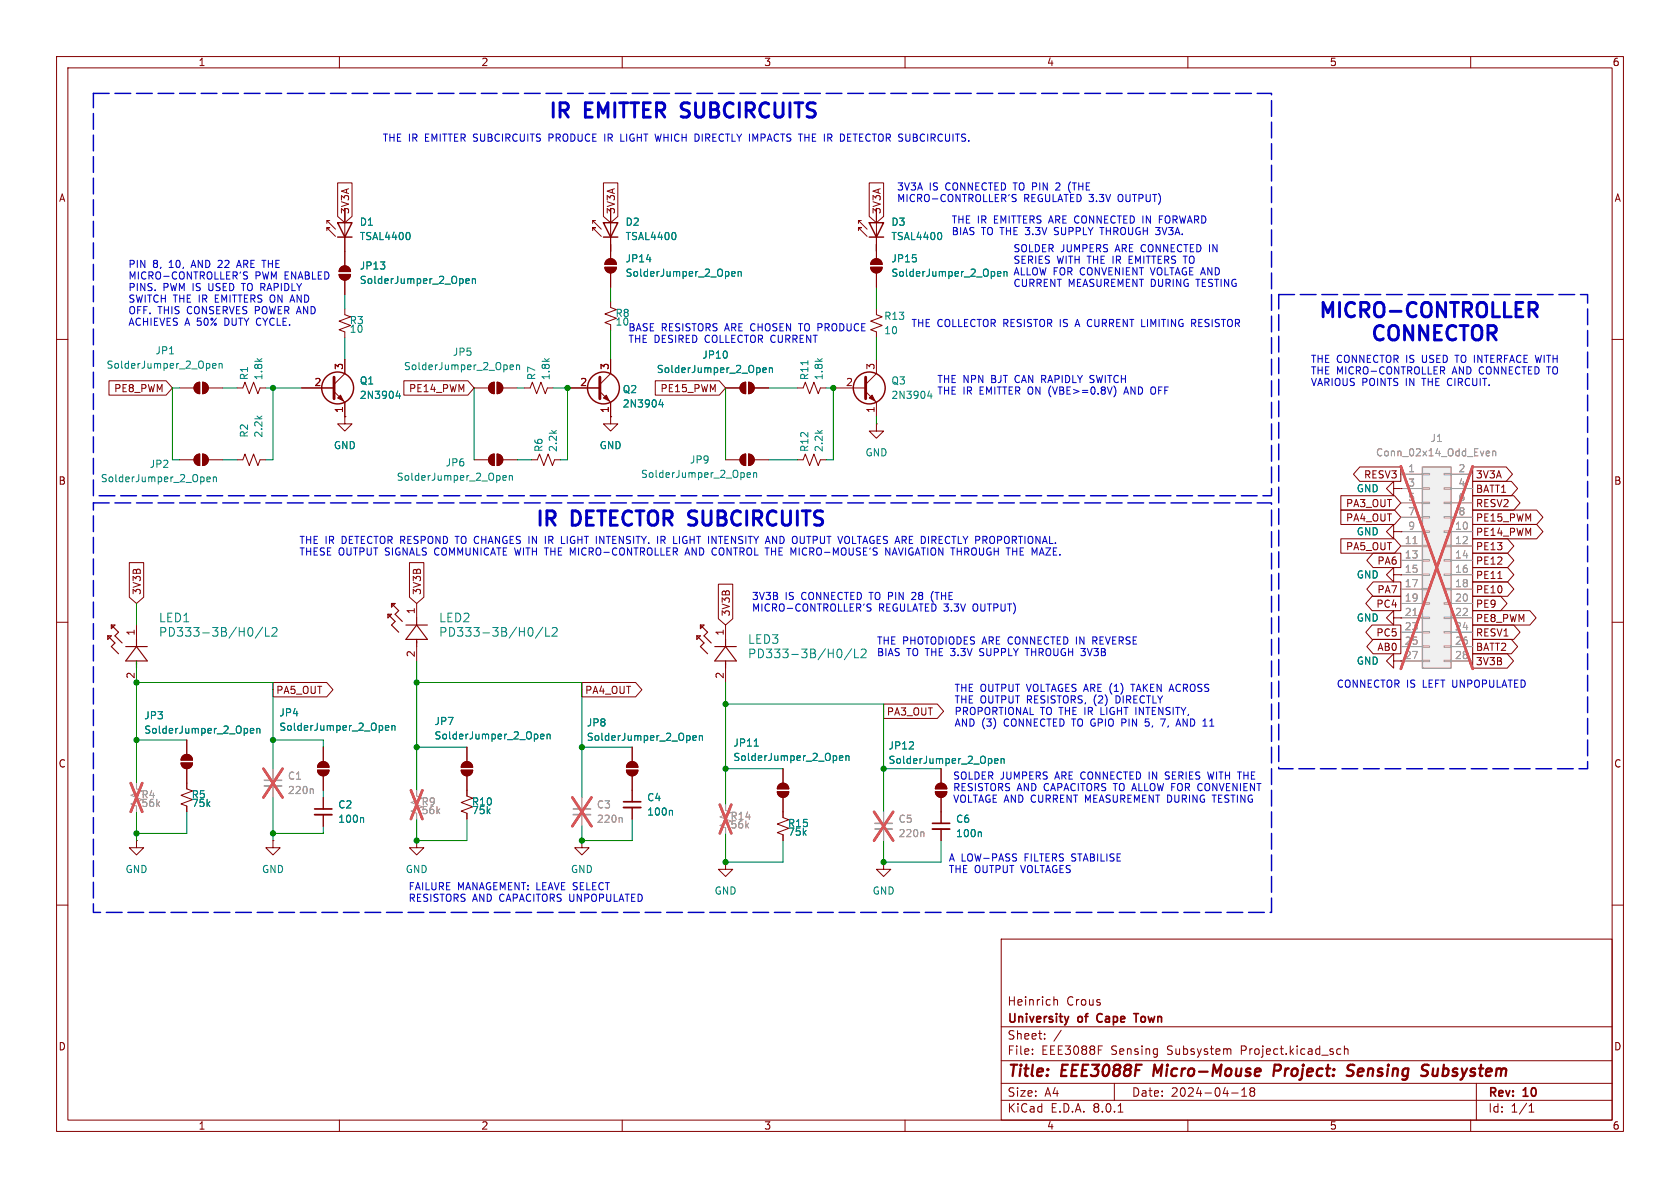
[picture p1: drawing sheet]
<svg xmlns="http://www.w3.org/2000/svg" width="297mm" height="210mm" viewBox="0 0 297 210" stroke-linecap="round" stroke-linejoin="round" font-family="sans-serif">
<g fill="none" stroke="#840000" stroke-width=".18">
<path d="M10 10h277v190h-277zM12 12h273v186h-273zM60 10v2M110 10v2M160 10v2M210 10v2M260 10v2M104.8 39v.5M105.3 39h-.5l1.5 1.5M107.9 36.8v8.9M151.8 39v.5M152.3 39h-.5l1.5 1.5"/>
<path d="M154.9 36.8v8.9M10 60h2M59.9 48.5h2.1a1.02 1.02 0 0 1-1 1 1.02 1.02 0 0 1-1.1-1zM60.2 47.3a1.02 1.02 0 0 1 1.1-.2 1.02 1.02 0 0 1 .7 .9h-2.1zM61 54.6v1l1 .4-2.1 .8 2.1 .7-2.1 .8 1.1 .4v1M61 44.5v2.5M61 49.5v2.6M104.8 40.8v-.5h.5h-.5l1.5 1.5M106.9 47.2h2.1a1.02 1.02 0 0 1-1.1 1.1 1.02 1.02 0 0 1-1-1.1zM107.2 46a1.02 1.02 0 0 1 1.1-.2 1.02 1.02 0 0 1 .7 .9h-2.1zM107.9 48.3v2.5M151.8 40.8v-.5h.5h-.5l1.5 1.5"/>
<path d="M153.9 47.2h2.1a1.02 1.02 0 0 1-1.1 1.1 1.02 1.02 0 0 1-1-1.1zM154.2 46a1.02 1.02 0 0 1 1.1-.2 1.02 1.02 0 0 1 .7 .9h-2.1zM154.9 54.6v1l1.1 .4-2.1 .8 2.1 .7-2.1 .8 1 .4v1M154.9 48.3v2.5M285 60h2M31.7 68.6h2.6M34.6 67.9l.7-.3v2a1.02 1.02 0 0 1-.9-.6 1.02 1.02 0 0 1 .2-1.1zM35.8 67.6a1.02 1.02 0 0 1 1 1 1.02 1.02 0 0 1-1 1zM36.8 68.6h2.6M41.9 68.6h1l.4-1 .8 2 .7-2 .8 2 .4-1h1M61 73.7v1.2h1.2l-1.2 1.3-1.3-1.3h1.3M61 73.7h.1"/>
<path d="M83.8 68.6h2.6M86.7 67.9l.7-.3v2a1.02 1.02 0 0 1-1-.6 1.02 1.02 0 0 1 .3-1.1zM87.9 67.6a1.02 1.02 0 0 1 1 1 1.02 1.02 0 0 1-1 1zM88.9 68.6h2.5M92.7 68.6h1l.4-1 .8 2 .7-2 .8 2 .4-1h1M100.3 68.6h5.7M106 69.2l1.9 1.9v2.6M107.9 63.5v2.5l-1.9 1.9M128.3 68.6h2.5M131.1 67.9l.7-.3v2a1.02 1.02 0 0 1-.9-.6 1.02 1.02 0 0 1 .2-1.1zM132.3 67.6a1.02 1.02 0 0 1 1 1 1.02 1.02 0 0 1-1 1zM133.3 68.6h2.6"/>
<path d="M141 68.6h1l.4-1 .7 2 .8-2 .8 2 .3-1h1M147.3 68.6h5.7M153 69.2l1.9 1.9v2.6M154.9 74.9v1.3h1.3l-1.3 1.3-1.2-1.3h1.2M154.9 74.9h.1M154.9 63.5v2.5l-1.9 1.9M31.7 81.3h2.6M34.6 80.6l.7-.3v2a1.02 1.02 0 0 1-.9-.6 1.02 1.02 0 0 1 .2-1.1zM35.8 80.3a1.02 1.02 0 0 1 1 1 1.02 1.02 0 0 1-1 1zM36.8 81.3h2.6M83.8 81.3h2.6M86.7 80.6l.7-.3v2a1.02 1.02 0 0 1-1-.6 1.02 1.02 0 0 1 .3-1.1z"/>
<path d="M87.9 80.3a1.02 1.02 0 0 1 1 1 1.02 1.02 0 0 1-1 1zM88.9 81.3h2.5M94 81.3h1l.4-1 .7 2 .8-2 .8 2 .3-1h1.1M128.3 81.3h2.5M131.1 80.6l.7-.3v2a1.02 1.02 0 0 1-.9-.6 1.02 1.02 0 0 1 .2-1.1zM132.3 80.3a1.02 1.02 0 0 1 1 1 1.02 1.02 0 0 1-1 1zM133.3 81.3h2.6M141 81.3h1l.4-1 .7 2 .8-2 .8 2 .3-1h1M246.4 94v-1.3l-1.3 1.3 1.3 1.3v-1.3h1.2M246.4 86.4v-1.3l-1.3 1.3 1.3 1.2v-1.2h1.2M247.6 94h.1M247.6 86.4h.1"/>
<path d="M10 110h2M24.1 110.5v2.5M24.1 118.1v2.6M128.3 110.5v2.5M128.3 118.1v2.6M246.4 101.6v-1.3l-1.3 1.3 1.3 1.3v-1.3h1.2M246.4 109.2v-1.2l-1.3 1.2 1.3 1.3v-1.3h1.2M246.4 116.8v-1.2l-1.3 1.2 1.3 1.3v-1.3h1.2M247.6 101.6h.1M247.6 109.2h.1M247.6 116.8h.1M285 110h2"/>
<path d="M32 134.9h2a1.02 1.02 0 0 1-1 1 1.02 1.02 0 0 1-1-1zM32.3 133.7a1.02 1.02 0 0 1 1.1-.3 1.02 1.02 0 0 1 .6 1h-2zM33 135.9v3.5l1 .4-2 .8 2 .8-2 .7 1 .4v1M33 130.8v2.6M110.7 136.1h2.1a1.02 1.02 0 0 1-1 1.1 1.02 1.02 0 0 1-1.1-1.1zM111 134.9a1.02 1.02 0 0 1 1.1-.2 1.02 1.02 0 0 1 .7 .9h-2.1zM111.8 132.1v2.5M111.8 137.2v4.5M137.4 140h2a1.02 1.02 0 0 1-1 1 1.02 1.02 0 0 1-1-1zM137.7 138.7a1.02 1.02 0 0 1 1.1-.2 1.02 1.02 0 0 1 .6 .9h-2zM138.4 135.9v2.5M165.4 140h2a1.02 1.02 0 0 1-1 1 1.02 1.02 0 0 1-1-1z"/>
<path d="M165.6 138.7a1.02 1.02 0 0 1 1.2-.2 1.02 1.02 0 0 1 .6 .9h-2zM166.4 135.9v2.5M10 160h2M24.1 148.6v1.3h1.3l-1.3 1.2-1.2-1.2h1.2M24.1 148.6h.1M48.3 148.6v1.3h1.2l-1.2 1.2-1.3-1.2h1.3M48.3 148.6h.1M57.1 141v2M57.1 144v2.1M102.9 148.6v1.3h1.2l-1.2 1.2-1.3-1.2h1.3M102.9 148.6h.1M111.8 142.7v2.1"/>
<path d="M128.3 152.4v1.3h1.2l-1.2 1.2-1.3-1.2h1.3M128.3 152.4h.1M138.4 141v3.5l1 .4-2 .8 2 .7-2 .8 1 .4v1M156.2 152.4v1.3h1.3l-1.3 1.2-1.3-1.2h1.3M156.2 152.4h.1M166.4 141v4.5M166.4 146.6v2M285 160h2M177 166h108v32h-108zM186.3 176.2v1.5M186.3 176.8l.2-.1 .4 .1 .1 .9M60 198v2"/>
<path d="M110 198v2M160 198v2M177 194.5h108M177 191.5h108M177 187.5h108M177 181.5h108M182.5 186.3v.1M182.5 185.5v.1M184.7 183.6v.1M184.7 182.8v.1M187.6 182.1l-1.3 2M194.2 184.9h.7"/>
<path d="M197 191.5v3M197.7 196.6h.8M210 198v2M217.4 185.4l.2 .2v.8M217.7 193.2h1.2M219.5 193.8h.9M219.5 192.7l.5-.4v1.5M221.2 192.9l-.2 .3v.3l.2 .3 .5-.1 .1-.2-.1-.4-.2-.2M221.2 192.9l-.2-.2 .2-.4 .5 .1 .1 .2-.3 .3M221.2 192.9h.3M236.5 186.3h.5M236.5 185.5h.5"/>
<path d="M237.7 185.5l.2-.1 .3 .1 .1 .9M237.7 184.9v1.5M260 198v2M261 191.5v6.5M270.3 196.6h.9M270.3 195.5l.4-.4v1.5"/>
</g>
<path d="M204.1 188.2l-.2 2M226.1 188.2h-.7l-.3 2M226.2 189.2l-1 .1M239.4 188.3a.85 .85 0 0 0-1 .1 .45 .45 0 0 0 .2 .8l.3 .1a.49 .49 0 0 1 .4 .5 .49 .49 0 0 1-.5 .4l-.7-.1M253.4 188.9l-.1 1.2 .2 .1 .5-.1" fill="none" stroke="#840000" stroke-width=".4"/>
<path d="M55.6 143h3.1M110.2 141.7h3.1M164.8 145.5h3.1M188.9 179.7l-.3 1M194.1 179.4l-.2 .4 .2 .7M200.4 179.2h.9M200.8 179.2v1.5" fill="none" stroke="#840000" stroke-width=".3"/>
<g fill="#840000" stroke="#840000" stroke-width=".18">
<path d="M106.9 47.2h2.1a1.02 1.02 0 0 1-1.1 1.1 1.02 1.02 0 0 1-1-1.1z"/>
<path d="M107.2 46a1.02 1.02 0 0 1 1.1-.2 1.02 1.02 0 0 1 .7 .9h-2.1z"/>
<path d="M153.7 70.4l.5-.5 .5 1z"/>
<path d="M154.2 46a1.02 1.02 0 0 1 1.1-.2 1.02 1.02 0 0 1 .7 .9h-2.1z"/>
<path d="M153.9 47.2h2.1a1.02 1.02 0 0 1-1.1 1.1 1.02 1.02 0 0 1-1-1.1z"/>
<path d="M35.8 80.3a1.02 1.02 0 0 1 1 1 1.02 1.02 0 0 1-1 1z"/>
<path d="M34.6 80.6l.7-.3v2a1.02 1.02 0 0 1-.9-.6 1.02 1.02 0 0 1 .2-1.1z"/>
<path d="M35.8 67.6a1.02 1.02 0 0 1 1 1 1.02 1.02 0 0 1-1 1z"/>
<path d="M34.6 67.9l.7-.3v2a1.02 1.02 0 0 1-.9-.6 1.02 1.02 0 0 1 .2-1.1z"/>
<path d="M165.4 140h2a1.02 1.02 0 0 1-1 1 1.02 1.02 0 0 1-1-1z"/>
<path d="M165.6 138.7a1.02 1.02 0 0 1 1.2-.2 1.02 1.02 0 0 1 .6 .9h-2z"/>
<path d="M132.3 80.3a1.02 1.02 0 0 1 1 1 1.02 1.02 0 0 1-1 1z"/>
<path d="M131.1 80.6l.7-.3v2a1.02 1.02 0 0 1-.9-.6 1.02 1.02 0 0 1 .2-1.1z"/>
<path d="M87.9 80.3a1.02 1.02 0 0 1 1 1 1.02 1.02 0 0 1-1 1z"/>
<path d="M86.7 80.6l.7-.3v2a1.02 1.02 0 0 1-1-.6 1.02 1.02 0 0 1 .3-1.1z"/>
<path d="M132.3 67.6a1.02 1.02 0 0 1 1 1 1.02 1.02 0 0 1-1 1z"/>
<path d="M131.1 67.9l.7-.3v2a1.02 1.02 0 0 1-.9-.6 1.02 1.02 0 0 1 .2-1.1z"/>
<path d="M87.9 67.6a1.02 1.02 0 0 1 1 1 1.02 1.02 0 0 1-1 1z"/>
<path d="M86.7 67.9l.7-.3v2a1.02 1.02 0 0 1-1-.6 1.02 1.02 0 0 1 .3-1.1z"/>
<path d="M60.2 47.3a1.02 1.02 0 0 1 1.1-.2 1.02 1.02 0 0 1 .7 .9h-2.1z"/>
<path d="M59.9 48.5h2.1a1.02 1.02 0 0 1-1 1 1.02 1.02 0 0 1-1.1-1z"/>
<path d="M107.2 69.9l.5 1-1-.5z"/>
<path d="M137.4 140h2a1.02 1.02 0 0 1-1 1 1.02 1.02 0 0 1-1-1z"/>
<path d="M137.7 138.7a1.02 1.02 0 0 1 1.1-.2 1.02 1.02 0 0 1 .6 .9h-2z"/>
<path d="M110.7 136.1h2.1a1.02 1.02 0 0 1-1 1.1 1.02 1.02 0 0 1-1.1-1.1z"/>
<path d="M111 134.9a1.02 1.02 0 0 1 1.1-.2 1.02 1.02 0 0 1 .7 .9h-2.1z"/>
<path d="M32 134.9h2a1.02 1.02 0 0 1-1 1 1.02 1.02 0 0 1-1-1z"/>
<path d="M32.3 133.7a1.02 1.02 0 0 1 1.1-.3 1.02 1.02 0 0 1 .6 1h-2z"/>
</g>
<g fill="none" stroke="#008484" stroke-width=".18">
<path d="M82.4 49.7l.6-.1-.1-.3h-.4l-.1 .1v.6h.5M83.5 49.4l.2-.1h.3l.1 .8M83.5 49.3v.8M119.4 41.2l.1 .4-.1 .6M129.3 48.4l.7-.1-.1-.2-.4-.1-.2 .2 .1 .6h.5M130.5 48.1l.2-.1 .3 .1v.7M130.5 48v.8M166.4 41.2l.1 .4-.1 .6M176.3 48.4l.6-.1v-.2l-.4-.1-.2 .2 .1 .6h.5M177.5 48.1l.2-.1 .3 .1v.7M177.5 48v.8M37.6 64.7l.6-.1-.1-.3-.3-.1-.2 .2v.6h.5"/>
<path d="M38.7 64.4l.2-.2 .3 .1 .1 .8M38.7 64.2v.9M90.2 64.9l.6-.1-.1-.2-.4-.1-.1 .2v.6h.5M91.3 64.6l.2-.1 .3 .1 .1 .7M91.3 64.5v.8M116.8 70.6l-.3 .9h.8M117.1 71.1v.9M134.9 65.4l.6-.1-.1-.2-.4-.1-.1 .2v.6h.5M136 65.1l.2-.1 .3 .1 .1 .8M136 65v.9M142.8 63.8v.7M164.3 69.1l-.3 .9h.8"/>
<path d="M164.6 69.6v.8M36.6 84.7l.6-.1-.1-.2-.3-.1-.2 .2v.6h.5M37.7 84.4l.2-.1 .3 .1 .1 .8M37.7 84.3v.9M88.9 84.5l.6-.1-.1-.3h-.3l-.2 .1 .1 .6h.4M90 84.2l.2-.1h.3l.1 .8M90 84.1v.8M132.1 84l.6-.1-.1-.3h-.3l-.2 .1v.6h.5M133.2 83.7l.2-.1h.3l.1 .8M133.2 83.6v.8M44.6 111.2v1M46.4 110.9l-1.3 1.9"/>
<path d="M46.9 110.9v1.6h.8M48.1 111.1l.6-.2 .2 .2 .1 .3-1 1.1h1M148.8 115v1M150.6 114.7l-1.3 1.9M151.1 114.7v1.6h.7M152.2 114.9l.6-.2 .2 .2 .1 .3-.9 1.1h.9M44.3 129.2l.6-.1-.1-.3h-.4l-.1 .1v.7h.5M45.4 128.9l.2-.1h.3l.1 .8M45.4 128.8v.8M122.5 130.5l.6-.2-.1-.2-.3-.1-.2 .2 .1 .6h.4M123.6 130.2l.2-.2 .3 .1 .1 .8M123.6 130v.9"/>
<path d="M133.3 131.9h.8M148.4 134l.6-.1-.1-.2-.3-.1-.2 .2 .1 .6h.4M149.5 133.7l.2-.1 .3 .1 .1 .7M149.5 133.6v.8M175.8 134.5l.6-.1v-.2l-.4-.1-.2 .2 .1 .6h.5M177 134.1v.8M177 134.2l.2-.1 .3 .1v.7M64.1 144.5l.2 .2v.7M118.7 143.2l.2 .2v.7M173.3 147.1l.2 .1v.7"/>
</g>
<g fill="none" stroke="#840000" stroke-width=".25">
<path d="M106.7 39.4h2.5l-1.3 2.5zM153.7 39.4h2.5l-1.3 2.5zM106.7 41.9h2.5M153.7 41.9h2.5"/>
<circle cx="106.7" cy="68.6" r="2.82"/>
<circle cx="153.7" cy="68.6" r="2.82"/>
</g>
<path d="M106 66.7v3.8M153 66.7v3.8" fill="none" stroke="#840000" stroke-width=".51"/>
<path d="M46.7 138.9h3.1M101.3 144h3.1M154.7 146.6h3" fill="none" stroke="#a1a1a1" stroke-width=".33"/>
<path d="M46.7 137.9h3.1M101.3 143h3.1M154.7 145.5h3" fill="none" stroke="#a1a1a1" stroke-width=".3"/>
<path d="M48.3 135.9v2M48.3 138.9v2.1M55.2 139.4l.2 .2v.7M102.9 141v2M102.9 144v2.1M109.8 144.5l.2 .2v.7M128.3 142.2v1.1l1 .3-2 .8 2 .8-2 .7 1 .4v1M156.2 143.5v2M156.2 146.6v2M163.2 147.1l.1 .1v.7" fill="none" stroke="#a1a1a1" stroke-width=".18"/>
<path d="M46.6 135.9l3.3 5.1M49.9 135.9l-3.3 5.1M101.2 141l3.4 5.1M104.6 141l-3.4 5.1M127.3 142.2l2 5.1M129.3 142.2l-2 5.1M154.5 143.5l3.4 5.1M157.9 143.5l-3.4 5.1" fill="none" stroke="#e75356" stroke-width=".46"/>
<g fill="none" stroke="#840000" stroke-width=".2">
<path d="M19 112.4l1.3 1.3-.6 .6 1.3 1.3M19 112.4h.7l-.7 .6zM19.7 110.5l1.3 1.3-.7 .6 1.3 1.3M19.7 110.5h.6l-.6 .6zM22.2 114.3h3.8M24.1 113v1.3M24.1 116.8v1.3M24.1 114.3l1.9 2.5h-3.8zM123.2 112.4h.6l-.6 .6zM123.2 112.4l1.3 1.3-.7 .6 1.3 1.3M123.8 110.5h.7l-.7 .6zM123.8 110.5l1.3 1.3-.6 .6 1.2 1.3"/>
<path d="M126.4 114.3h3.8M128.3 114.3l1.9 2.5h-3.8zM128.3 113v1.3M128.3 116.8v1.3"/>
</g>
<path d="M55.6 144h3.1M110.2 142.7h3.1M164.8 146.6h3.1" fill="none" stroke="#840000" stroke-width=".33"/>
<path d="M251.5 82.6h5v35.5h-5z" fill="#f0f0f0"/>
<g fill="none" stroke="#a1a1a1" stroke-width=".18">
<path d="M262.9 79.7l.4 .1v.2l-.6 .2M263.9 79.9l.2-.2 .3 .1v.8M263.9 79.7v.9M247.6 83.8h3.9M247.6 94h3.9M247.6 96.5h3.9M247.6 99.1h3.9M247.6 86.4h3.9M247.6 88.9h3.9M247.6 91.4h3.9M249.8 96.1h.7M251.5 98.9h1.2v.3h-1.2z"/>
<path d="M251.5 96.4h1.2v.2h-1.2zM251.5 93.9h1.2v.2h-1.2zM251.5 91.3h1.2v.3h-1.2zM251.5 88.8h1.2v.2h-1.2zM251.5 86.2h1.2v.3h-1.2zM251.5 83.7h1.2v.2h-1.2zM255.3 98.9h1.2v.3h-1.2zM255.3 96.4h1.2v.2h-1.2zM255.3 93.9h1.2v.2h-1.2zM255.3 91.3h1.2v.3h-1.2zM255.3 88.8h1.2v.2h-1.2zM255.3 86.2h1.2v.3h-1.2z"/>
<path d="M255.3 83.7h1.2v.2h-1.2zM256.5 83.8h3.8M256.5 94h3.8M256.5 96.5h3.8M256.5 99.1h3.8M256.5 86.4h3.8M256.5 88.9h3.8M256.5 91.4h3.8M263.3 80.5l-.4 .1M247.6 101.6h3.9M247.6 104.1h3.9M247.6 106.7h3.9"/>
<path d="M247.6 109.2h3.9M247.6 111.8h3.9M247.6 114.3h3.9M247.6 116.8h3.9M249.8 108.8h.7M251.5 116.7h1.2v.3h-1.2zM251.5 114.2h1.2v.2h-1.2zM251.5 111.6h1.2v.3h-1.2zM251.5 109.1h1.2v.2h-1.2zM251.5 106.6h1.2v.2h-1.2zM251.5 104h1.2v.3h-1.2zM251.5 101.5h1.2v.2h-1.2z"/>
<path d="M255.3 116.7h1.2v.3h-1.2zM255.3 114.2h1.2v.2h-1.2zM255.3 111.6h1.2v.3h-1.2zM255.3 109.1h1.2v.2h-1.2zM255.3 106.6h1.2v.2h-1.2zM255.3 104h1.2v.3h-1.2zM255.3 101.5h1.2v.2h-1.2zM256.5 101.6h3.8M256.5 104.1h3.8M256.5 106.7h3.8M256.5 109.2h3.8M256.5 111.8h3.8"/>
<path d="M256.5 114.3h3.8M256.5 116.8h3.8M24.1 138.4v1l1 .4-2 .8 2 .8-2 .7 1 .4v1M48.3 135.9v2M48.3 138.9v2.1M55.2 139.4l.2 .2v.7M73.7 139.7v1l1 .4-2.1 .8 2.1 .7-2.1 .8 1.1 .4v1M102.9 141v2M102.9 144v2.1M109.8 144.5l.2 .2v.7M128.3 142.2v1.1M128.3 146.3v1"/>
<path d="M156.2 143.5v2M156.2 146.6v2M163.2 147.1l.1 .1v.7"/>
</g>
<path d="M251.5 82.6h5v35.5h-5z" fill="none" stroke="#a1a1a1" stroke-width=".25"/>
<g fill="none" stroke="#e75356" stroke-width=".46">
<path d="M247.6 82.4l12.7 35.8M260.3 82.4l-12.7 35.8M23.1 138.4l2 5.1M25.1 138.4l-2 5.1M46.6 135.9l3.3 5.1M49.9 135.9l-3.3 5.1M72.6 139.7l2.1 5.1M74.7 139.7l-2.1 5.1M101.2 141l3.4 5.1M104.6 141l-3.4 5.1M127.3 142.2l2 5.1M129.3 142.2l-2 5.1"/>
<path d="M154.5 143.5l3.4 5.1M157.9 143.5l-3.4 5.1"/>
</g>
<g fill="none" stroke="#840000" stroke-width=".18">
<path d="M57.8 39v.5M58.3 39h-.5l1.5 1.5M59.7 32.3h2.5v6l-1.2 1.1-1.3-1.1zM61 36.8v10.2M106.7 32.3h2.5v6l-1.3 1.1-1.2-1.1zM107.9 36.8v2.6M153.7 32.3h2.5v6l-1.3 1.1-1.2-1.1zM154.9 36.8v2.6M57.8 40.8v-.5h.5h-.5l1.5 1.5M61 49.5v2.6M107.9 53.3v1.1l1.1 .3-2.1 .8 2.1 .8-2.1 .7 1 .4v1M107.9 41.9v3.8"/>
<path d="M107.9 48.3v2.5M154.9 41.9v3.8M154.9 48.3v2.5M19.3 67.3h10.1l1.1 1.3-1.1 1.3h-10.1zM53.3 68.6h5.8M59.1 69.2l1.9 1.9v2.6M61 73.7h.1M61 63.5v2.5l-1.9 1.9M71.4 67.3h11.3l1.1 1.3-1.1 1.3h-11.3zM100.3 68.6h5.7M107.9 73.7v1.2h1.3l-1.3 1.3-1.2-1.3h1.2M107.9 73.7h.1"/>
<path d="M107.9 63.5v2.5M107.9 71.1v2.6M115.8 67.3h11.4l1.1 1.3-1.1 1.3h-11.4zM128.3 68.6h2.5M133.3 68.6h2.6M22.9 99.5h2.5v6.1l-1.3 1.1-1.2-1.1zM41.9 81.3h1l.4-1 .8 2 .7-2 .8 2 .4-1h1M72.4 99.5h2.5v6.1l-1.2 1.1-1.3-1.1zM237 90.2h9.5l1.1 1.2-1.1 1.3h-9.5zM237 87.6h9.5l1.1 1.3-1.1 1.3h-9.5zM237 95.2h9.5l1.1 1.3-1.1 1.3h-9.5zM240.4 82.5h7.2v2.6h-7.2l-1.1-1.3z"/>
<path d="M242.7 97.8h4.9v2.5h-4.9l-1.1-1.2zM247.6 86.4h.1M247.6 94h.1M260.3 90.2h11.4l1.1 1.2-1.1 1.3h-11.4zM260.3 97.8h6.2l1.1 1.3-1.1 1.2h-6.2zM260.3 92.7h11.4l1.1 1.3-1.1 1.3h-11.4zM260.3 87.6h7.3l1.1 1.3-1.1 1.3h-7.3zM260.3 95.2h6.2l1.1 1.3-1.1 1.3h-6.2zM260.3 85.1h6.9l1.1 1.3-1.1 1.2h-6.9zM260.3 82.5h6l1.1 1.3-1.1 1.3h-6zM73.7 106.7v2.5M73.7 114.3v2.5"/>
<path d="M127 103.3h2.5v6.1l-1.2 1.1-1.3-1.1zM242.6 110.5h5v2.5h-5l-1.1-1.2zM242.6 105.4h5v2.6h-5l-1.1-1.3zM242.7 113h4.9v2.6h-4.9l-1.1-1.3zM242.7 102.9h4.9v2.5h-4.9l-1.1-1.3zM247.6 116.8h.1M247.6 109.2h.1M247.6 101.6h.1M260.3 115.6h6.2l1.1 1.2-1.1 1.3h-6.2zM260.3 110.5h7.3l1.1 1.3-1.1 1.2h-7.3zM260.3 113h6.9l1.1 1.3-1.1 1.3h-6.9zM260.3 107.9h10.2l1.1 1.3-1.1 1.3h-10.2z"/>
<path d="M260.3 100.3h6.2l1.1 1.3-1.1 1.3h-6.2zM260.3 102.9h6.2l1.1 1.2-1.1 1.3h-6.2zM260.3 105.4h5l1.1 1.3-1.1 1.3h-5zM264.8 102.3h.7M33 130.8v2.6M33 135.9v3.5M48.3 120.6h9.5l1.1 1.3-1.1 1.3h-9.5zM56.1 136.1h2.1a1.02 1.02 0 0 1-1.1 1.1 1.02 1.02 0 0 1-1-1.1zM56.4 134.9a1.02 1.02 0 0 1 1.1-.2 1.02 1.02 0 0 1 .7 .9h-2.1zM57.1 132.1v2.5M57.1 137.2v2.5M81.5 136.1h2.1a1.02 1.02 0 0 1-1.1 1.1 1.02 1.02 0 0 1-1-1.1z"/>
<path d="M81.8 134.9a1.02 1.02 0 0 1 1.1-.2 1.02 1.02 0 0 1 .7 .9h-2.1zM82.5 137.2v3.5l1.1 .4-2.1 .8 2.1 .7-2.1 .8 1 .4v1M82.5 132.1v2.5M102.9 120.6h9.5l1.1 1.3-1.1 1.3h-9.5zM111.8 132.1v2.5M111.8 137.2v4.5M138.4 135.9v2.5M156.2 124.5h9.5l1.1 1.2-1.1 1.3h-9.5zM166.4 135.9v2.5M33 142.5v1M57.1 141v2M57.1 144v2.1"/>
<path d="M73.7 148.6v1.3h1.2l-1.2 1.2-1.3-1.2h1.3M73.7 148.6h.1M111.8 142.7v2.1M138.4 141v3.5M138.4 147.6v1M166.4 141v4.5M166.4 146.6v2"/>
</g>
<path d="M59.1 66.7v3.8" fill="none" stroke="#840000" stroke-width=".51"/>
<g fill="#840000" stroke="#840000" stroke-width=".18">
<path d="M59.7 70.4l.5-.5 .5 1z"/>
<path d="M56.1 136.1h2.1a1.02 1.02 0 0 1-1.1 1.1 1.02 1.02 0 0 1-1-1.1z"/>
<path d="M56.4 134.9a1.02 1.02 0 0 1 1.1-.2 1.02 1.02 0 0 1 .7 .9h-2.1z"/>
<path d="M81.5 136.1h2.1a1.02 1.02 0 0 1-1.1 1.1 1.02 1.02 0 0 1-1-1.1z"/>
<path d="M81.8 134.9a1.02 1.02 0 0 1 1.1-.2 1.02 1.02 0 0 1 .7 .9h-2.1z"/>
</g>
<g fill="none" stroke="#840000" stroke-width=".25">
<path d="M59.7 39.4h2.5l-1.2 2.5zM59.7 41.9h2.5"/>
<circle cx="59.7" cy="68.6" r="2.82"/>
</g>
<g fill="none" stroke="#008484" stroke-width=".18">
<path d="M72.4 41.2l.1 .4-.1 .6M82.4 49.7l.6-.1-.1-.3h-.4l-.1 .1v.6h.5M83.5 49.4l.2-.1h.3l.1 .8M83.5 49.3v.8M119.4 41.2l.1 .4-.1 .6M129.3 48.4l.7-.1-.1-.2-.4-.1-.2 .2 .1 .6h.5M130.5 48.1l.2-.1 .3 .1v.7M130.5 48v.8M166.4 41.2l.1 .4-.1 .6M176.3 48.4l.6-.1v-.2l-.4-.1-.2 .2 .1 .6h.5M177.5 48.1l.2-.1 .3 .1v.7M177.5 48v.8"/>
<path d="M70.3 69.1l-.3 .9h.8M70.6 69.6v.8M116.8 70.6l-.3 .9h.8M117.1 71.1v.9M134.9 65.4l.6-.1-.1-.2-.4-.1-.1 .2v.6h.5M136 65.1l.2-.1 .3 .1 .1 .8M136 65v.9M94.1 111.2v1M96 110.9l-1.3 1.9M96.5 110.9v1.6h.7M97.6 111.1l.6-.2 .2 .2 .1 .3-.9 1.1h.9M44.3 129.2l.6-.1-.1-.3h-.4l-.1 .1v.7h.5"/>
<path d="M45.4 128.9l.2-.1h.3l.1 .8M45.4 128.8v.8M68.1 128.7l.6-.1v-.3h-.4l-.2 .1 .1 .6h.5M69.3 128.4l.2-.1h.3v.8M69.3 128.3v.8M95.6 130.2l.6-.1-.1-.3h-.4l-.1 .2v.6h.5M96.7 129.9l.2-.1h.3l.1 .8M96.7 129.8v.8M122.5 130.5l.6-.2-.1-.2-.3-.1-.2 .2 .1 .6h.4M123.6 130.2l.2-.2 .3 .1 .1 .8M123.6 130v.9M133.3 131.9h.8"/>
<path d="M148.4 134l.6-.1-.1-.2-.3-.1-.2 .2 .1 .6h.4M149.5 133.7l.2-.1 .3 .1 .1 .7M149.5 133.6v.8M175.8 134.5l.6-.1v-.2l-.4-.1-.2 .2 .1 .6h.5M177 134.2l.2-.1 .3 .1v.7M177 134.1v.8M64.1 144.5l.2 .2v.7M118.7 143.2l.2 .2v.7M173.3 147.1l.2 .1v.7"/>
</g>
<path d="M68.6 108.6l1.2 1.3-.6 .6 1.3 1.3M68.6 108.6h.6l-.6 .6zM69.2 106.7l1.3 1.3-.7 .6 1.3 1.3M69.2 106.7h.6l-.6 .6zM71.8 110.5h3.8M73.7 109.2v1.3M73.7 113v1.3M73.7 110.5l1.9 2.5h-3.8z" fill="none" stroke="#840000" stroke-width=".2"/>
<g fill="none" stroke="#0000c2" stroke-width=".18">
<path d="M109.8 25h.6M149.9 25h.6M149.9 24.3h.4M149.9 23.7h.6M179 34.9l.5 .2 .1 .2-.1 .3h-.4M186.8 32.3l-.1 .1M187.3 32.9l-.7 .7h.8M189.3 32.1a1.47 1.47 0 0 0-.1 1.9M205 38.8h.4M205.6 38.2h-.6v1.2M41.9 46.9h.6M42.2 46l-.4 1.3"/>
<path d="M43.1 48.6l.5 .2 .2 .2-.2 .3h-.4M210.7 56.5h.6M211 57.1l.4 .6M211.3 57.1h-.6M197.1 68.5a1.47 1.47 0 0 1-.2 1.7M198.8 69.3h.6M199.1 68.4l-.4 1.3M255 65.5l.4 .6M255.3 65v.4M99.3 96.1h.6M117.2 95.5l.4 .6M117.5 95.4l-.6 .1"/>
<path d="M121.1 98.1l.4-1.2 .4 1.2M121.2 97.8h.6M157.3 96.9v1.2l-.7-1.2v1.2M157.9 97.8h.6M158.2 96.9l-.5 1.2M153.4 107.3l.5 .2 .1 .2-.1 .3h-.5M161.4 104.7l-.2 .1M161.8 105.3l-.7 .7h.8M165 104.5a1.47 1.47 0 0 0-.1 1.9M193.2 113.3h.5M193.7 112.6h-.5v1.3M199.9 121h.7"/>
<path d="M202.4 128.2l.5 .2M202.5 127.1l-.1 .6 .5-.1M206 137.7h.2M206 127.1l-.5 1.3M206.2 136.5l-.2 .2 .2 .4M207.9 128.4l.4-1.3 .4 1.3M208 128h.6M213.5 136.5l.3 1.2 .2-.9"/>
</g>
<path d="M270.9 54.8l.9 1.2M271.3 53.5a.69 .69 0 0 1 .5 .6 .69 .69 0 0 1-.5 .7" fill="none" stroke="#0000c2" stroke-width=".51"/>
<path d="M16.5 16.5h208.3v71.1h-208.3zM226.1 52.1h54.6v83.8h-54.6zM16.5 88.9h208.3v72.4h-208.3z" fill="none" stroke="#0000c2" stroke-width=".25" stroke-dasharray="2.8 1"/>
<g fill="none" stroke="#008400" stroke-width=".18">
<path d="M61 36.8v2.6M107.9 36.8v2.6M154.9 36.8v2.6M61 52.1v2.5M61 59.7v3.8M107.9 43.2v1.3M107.9 50.8v2.5M107.9 58.4v5.1M154.9 43.2v1.3M154.9 50.8v3.8M154.9 59.7v3.8M31.7 68.6h-1.2v12.7h1.2"/>
<path d="M39.4 68.6h2.5M47 68.6h6.3M48.3 68.6v12.7h-1.3M83.8 68.6v12.7M91.4 68.6h1.3M97.8 68.6h2.5v12.7h-1.2M128.3 68.6v12.7M135.9 68.6h5.1M146 68.6h1.3v12.7h-1.3M154.9 73.7v1.2M39.4 81.3h2.5M91.4 81.3h2.6"/>
<path d="M135.9 81.3h5.1M24.1 106.7v3.8M24.1 116.8v21.6M73.7 116.8v22.9M24.1 130.8h8.9M24.1 120.7h24.2v15.2M48.3 130.8h8.8v1.3M57.1 139.7v1.3M73.7 132.1h8.8M73.7 120.7h29.2v20.3M102.9 132.1h8.9M128.3 124.5h27.9v19"/>
<path d="M128.3 135.9h10.1M128.3 120.7v21.5M156.2 135.9h10.2M24.1 143.5v5.1M33 143.5v3.8h-8.9M48.3 141v7.6M57.1 146.1v1.2h-8.8M73.7 144.8v3.8h8.8v-3.8M111.8 144.8v3.8h-8.9v-2.5M128.3 147.3v5.1h10.1v-3.8M156.2 148.6v3.8h10.2v-3.8"/>
</g>
<g fill="#008400" stroke="#008400" stroke-width=".18">
<circle cx="24.1" cy="120.7" r=".46"/>
<circle cx="48.3" cy="130.8" r=".46"/>
<circle cx="48.3" cy="68.6" r=".46"/>
<circle cx="73.7" cy="132.1" r=".46"/>
<circle cx="100.3" cy="68.6" r=".46"/>
<circle cx="24.1" cy="147.3" r=".46"/>
<circle cx="24.1" cy="130.8" r=".46"/>
<circle cx="48.3" cy="147.3" r=".46"/>
<circle cx="73.7" cy="120.7" r=".46"/>
<circle cx="73.7" cy="148.6" r=".46"/>
<circle cx="156.2" cy="152.4" r=".46"/>
<circle cx="156.2" cy="135.9" r=".46"/>
<circle cx="147.3" cy="68.6" r=".46"/>
<circle cx="128.3" cy="152.4" r=".46"/>
<circle cx="128.3" cy="124.5" r=".46"/>
<circle cx="102.9" cy="132.1" r=".46"/>
<circle cx="102.9" cy="148.6" r=".46"/>
<circle cx="128.3" cy="135.9" r=".46"/>
</g>
<g font-size="3.5" fill="#0000c2">
<text x="96.7" y="21.6">IR</text>
<text x="103.4" y="21.6">EMITTER</text>
<text x="121.5" y="21.6">SUBCIRCUITS</text>
<text x="232.8" y="56.9">MICRO-CONTROLLER</text>
<text x="242" y="61">CONNECTOR</text>
<text x="94.4" y="93.7">IR</text>
<text x="101.1" y="93.7">DETECTOR SUBCIRCUITS</text>
</g>
<g font-size="2.8" fill="#840000">
<text x="178" y="190.9">Title:</text>
<text x="187.7" y="190.9">EEE3088F</text>
<text x="204.7" y="190.9">Micro-Mouse</text>
<text x="226.8" y="190.9">Project:</text>
<text x="240.6" y="190.9">Sensing</text>
<text x="254.6" y="190.9">Subsystem</text>
</g>
<g font-size="2.1" fill="#008484">
<text x="28" y="110.2">LED1</text>
<text x="28" y="112.8">PD333-3B/H0/L2</text>
<text x="77.5" y="110.2">LED2</text>
<text x="77.5" y="112.8">PD333-3B/H0/L2</text>
<text x="132.1" y="114">LED3</text>
<text x="132.1" y="116.6">PD333-3B/H0/L2</text>
</g>
<g font-size="2.1" fill="#840000">
<text x="178" y="178">Heinrich</text>
<text x="188.5" y="178">Crous</text>
<text x="178" y="184">Sheet:</text>
<text x="178" y="181.2">University</text>
<text x="190.7" y="181.2">of</text>
<text x="194.6" y="181.2">Cape</text>
<text x="201.9" y="181.2">Town</text>
<text x="178" y="186.7">File:</text>
<text x="184.1" y="186.7">EEE3088F</text>
<text x="196.5" y="186.7">Sensing</text>
<text x="206.5" y="186.7">Subsystem</text>
<text x="219.6" y="186.7">Project.kicad_sch</text>
<text x="178" y="196.9">KiCad</text>
<text x="178" y="194.1">Size:</text>
<text x="184.7" y="194.1">A4</text>
<text x="185.7" y="196.9">E.D.A.</text>
<text x="193.3" y="196.9">8.0.1</text>
<text x="200" y="194.1">Date:</text>
<text x="207" y="194.1">2024-04-18</text>
<text x="263" y="194.3">Rev:</text>
<text x="263" y="196.9">Id:</text>
<text x="267.1" y="196.9">1/1</text>
<text x="269.4" y="194.3">10</text>
</g>
<g font-size="1.8" fill="#840000">
<text x="35" y="11.9">1</text>
<text x="85" y="11.9">2</text>
<text x="135" y="11.9">3</text>
<text x="185" y="11.9">4</text>
<text x="235" y="11.9">5</text>
<text x="285" y="11.9">6</text>
<text x="10.3" y="35.9">A</text>
<text x="285.3" y="35.9">A</text>
<text x="61.9" y="37.9" transform="rotate(-90 61.9 37.9)">3V3A</text>
<text x="108.9" y="37.9" transform="rotate(-90 108.9 37.9)">3V3A</text>
<text x="155.9" y="37.9" transform="rotate(-90 155.9 37.9)">3V3A</text>
<text x="60.7" y="65.5" transform="rotate(-90 60.7 65.5)">3</text>
<text x="107.7" y="65.5" transform="rotate(-90 107.7 65.5)">3</text>
<text x="154.7" y="65.5" transform="rotate(-90 154.7 65.5)">3</text>
<text x="20.1" y="69.5">PE8_PWM</text>
<text x="55.5" y="68.3">2</text>
<text x="72.2" y="69.5">PE14_PWM</text>
<text x="102.5" y="68.3">2</text>
<text x="116.7" y="69.5">PE15_PWM</text>
<text x="149.5" y="68.3">2</text>
<text x="60.7" y="73.1" transform="rotate(-90 60.7 73.1)">1</text>
<text x="107.7" y="73.1" transform="rotate(-90 107.7 73.1)">1</text>
<text x="154.7" y="73.1" transform="rotate(-90 154.7 73.1)">1</text>
<text x="10.3" y="85.9">B</text>
<text x="237.9" y="89.9">PA3_OUT</text>
<text x="241" y="84.8">RESV3</text>
<text x="260.8" y="89.9">RESV2</text>
<text x="260.8" y="87.3">BATT1</text>
<text x="260.8" y="84.8">3V3A</text>
<text x="285.3" y="85.9">B</text>
<text x="237.9" y="92.4">PA4_OUT</text>
<text x="260.8" y="92.4">PE15_PWM</text>
<text x="260.8" y="94.9">PE14_PWM</text>
<text x="237.9" y="97.5">PA5_OUT</text>
<text x="243.4" y="100">PA6</text>
<text x="260.8" y="100">PE12</text>
<text x="260.8" y="97.5">PE13</text>
<text x="25.1" y="105.3" transform="rotate(-90 25.1 105.3)">3V3B</text>
<text x="74.6" y="105.3" transform="rotate(-90 74.6 105.3)">3V3B</text>
<text x="243.2" y="107.6">PC4</text>
<text x="243.4" y="105.1">PA7</text>
<text x="260.8" y="102.6">PE11</text>
<text x="260.8" y="105.1">PE10</text>
<text x="260.8" y="107.6">PE9</text>
<text x="23.9" y="112.5" transform="rotate(-90 23.9 112.5)">1</text>
<text x="73.4" y="108.7" transform="rotate(-90 73.4 108.7)">1</text>
<text x="128" y="112.5" transform="rotate(-90 128 112.5)">1</text>
<text x="129.2" y="109.1" transform="rotate(-90 129.2 109.1)">3V3B</text>
<text x="243.2" y="112.7">PC5</text>
<text x="260.8" y="112.7">RESV1</text>
<text x="260.8" y="110.2">PE8_PWM</text>
<text x="73.4" y="116.3" transform="rotate(-90 73.4 116.3)">2</text>
<text x="243.4" y="115.3">AB0</text>
<text x="260.8" y="117.8">3V3B</text>
<text x="260.8" y="115.3">BATT2</text>
<text x="23.9" y="120.1" transform="rotate(-90 23.9 120.1)">2</text>
<text x="48.7" y="122.9">PA5_OUT</text>
<text x="103.3" y="122.9">PA4_OUT</text>
<text x="128" y="120.1" transform="rotate(-90 128 120.1)">2</text>
<text x="156.7" y="126.7">PA3_OUT</text>
<text x="10.3" y="135.9">C</text>
<text x="285.3" y="135.9">C</text>
<text x="10.3" y="185.9">D</text>
<text x="285.3" y="185.9">D</text>
<text x="35" y="199.9">1</text>
<text x="85" y="199.9">2</text>
<text x="135" y="199.9">3</text>
<text x="185" y="199.9">4</text>
<text x="235" y="199.9">5</text>
<text x="285" y="199.9">6</text>
</g>
<g font-size="1.8" fill="#0000c2">
<text x="67.6" y="25.3">THE IR</text>
<text x="75.2" y="25.3">EMITTER SUBCIRCUITS</text>
<text x="97.5" y="25.3">PRODUCE IR</text>
<text x="110.6" y="25.3">LIGHT WHICH DIRECTLY IMPACTS THE IR</text>
<text x="150.6" y="25.3">DETECTOR SUBCIRCUITS.</text>
<text x="158.5" y="33.9">3V3A</text>
<text x="158.5" y="35.9">MICRO-CONTROLLER'S</text>
<text x="164.3" y="33.9">IS</text>
<text x="167.2" y="33.9">CONNECTED TO PIN</text>
<text x="181" y="35.9">REGULATED 3.3V</text>
<text x="187.3" y="33.9">2</text>
<text x="189.7" y="33.9">(THE</text>
<text x="197.9" y="35.9">OUTPUT)</text>
<text x="168.1" y="39.7">THE IR</text>
<text x="168.1" y="41.8">BIAS</text>
<text x="173.5" y="41.8">TO THE 3.3V</text>
<text x="175.8" y="39.7">EMITTERS ARE CONNECTED IN</text>
<text x="186.9" y="41.8">SUPPLY</text>
<text x="195.2" y="41.8">THROUGH 3V3A.</text>
<text x="205.8" y="39.7">FORWARD</text>
<text x="22.6" y="47.6">PIN</text>
<text x="27" y="47.6">8,</text>
<text x="30" y="47.6">10,</text>
<text x="34.2" y="47.6">AND 22</text>
<text x="42.6" y="47.6">ARE THE</text>
<text x="179.1" y="44.8">SOLDER JUMPERS</text>
<text x="179.1" y="46.8">SERIES</text>
<text x="186.8" y="46.8">WITH THE IR</text>
<text x="197.3" y="44.8">ARE CONNECTED IN</text>
<text x="200" y="46.8">EMITTERS TO</text>
<text x="22.6" y="49.6">MICRO-CONTROLLER'S</text>
<text x="22.6" y="51.7">PINS.</text>
<text x="22.6" y="53.7">SWITCH THE IR</text>
<text x="28.8" y="51.7">PWM IS</text>
<text x="37.1" y="51.7">USED TO RAPIDLY</text>
<text x="38.3" y="53.7">EMITTERS ON AND</text>
<text x="45.1" y="49.6">PWM ENABLED</text>
<text x="179.1" y="48.9">ALLOW FOR CONVENIENT VOLTAGE AND</text>
<text x="179.1" y="50.9">CURRENT MEASUREMENT DURING</text>
<text x="211.8" y="50.9">TESTING</text>
<text x="22.6" y="55.8">OFF.</text>
<text x="22.6" y="57.8">ACHIEVES A 50%</text>
<text x="27.9" y="55.8">THIS</text>
<text x="33.2" y="55.8">CONSERVES POWER AND</text>
<text x="40" y="57.8">DUTY CYCLE.</text>
<text x="111" y="58.8">BASE RESISTORS ARE CHOSEN TO PRODUCE</text>
<text x="161" y="58">THE COLLECTOR RESISTOR IS</text>
<text x="190.6" y="58">A CURRENT LIMITING</text>
<text x="211.7" y="58">RESISTOR</text>
<text x="111" y="60.8">THE DESIRED COLLECTOR CURRENT</text>
<text x="231.6" y="64.4">THE CONNECTOR IS</text>
<text x="251.7" y="64.4">USED TO INTERFACE WITH</text>
<text x="165.6" y="67.9">THE NPN</text>
<text x="165.6" y="70">THE IR</text>
<text x="173.3" y="70">EMITTER ON (VBE&gt;=0.8V)</text>
<text x="175.3" y="67.9">BJT CAN RAPIDLY SWITCH</text>
<text x="199.5" y="70">AND OFF</text>
<text x="231.6" y="66.4">THE MICRO-CONTROLLER</text>
<text x="231.6" y="68.4">VARIOUS POINTS</text>
<text x="248.6" y="68.4">IN</text>
<text x="251.7" y="68.4">THE CIRCUIT.</text>
<text x="256.9" y="66.4">AND CONNECTED TO</text>
<text x="52.8" y="96.4">THE IR</text>
<text x="52.8" y="98.4">THESE OUTPUT SIGNALS</text>
<text x="60.5" y="96.4">DETECTOR RESPOND</text>
<text x="77.1" y="98.4">COMMUNICATE WITH THE MICRO-CONTROLLER</text>
<text x="81" y="96.4">TO CHANGES IN</text>
<text x="97.4" y="96.4">IR</text>
<text x="100.5" y="96.4">LIGHT INTENSITY.</text>
<text x="117.9" y="96.4">IR</text>
<text x="120.9" y="96.4">LIGHT INTENSITY AND OUTPUT VOLTAGES ARE DIRECTLY PROPORTIONAL.</text>
<text x="122.3" y="98.4">AND CONTROL THE MICRO-MOUSE'S</text>
<text x="158.4" y="98.4">NAVIGATION THROUGH THE MAZE.</text>
<text x="132.8" y="106.3">3V3B</text>
<text x="138.8" y="106.3">IS</text>
<text x="141.8" y="106.3">CONNECTED TO PIN</text>
<text x="161.9" y="106.3">28</text>
<text x="165.4" y="106.3">(THE</text>
<text x="132.8" y="108.3">MICRO-CONTROLLER'S</text>
<text x="155.3" y="108.3">REGULATED 3.3V</text>
<text x="172.3" y="108.3">OUTPUT)</text>
<text x="154.9" y="114.1">THE PHOTODIODES ARE CONNECTED IN</text>
<text x="154.9" y="116.2">BIAS</text>
<text x="160.3" y="116.2">TO THE 3.3V</text>
<text x="173.7" y="116.2">SUPPLY</text>
<text x="182" y="116.2">THROUGH 3V3B</text>
<text x="193.8" y="114.1">REVERSE</text>
<text x="168.7" y="122.5">THE OUTPUT VOLTAGES ARE (1)</text>
<text x="168.7" y="124.6">THE OUTPUT RESISTORS,</text>
<text x="193.6" y="124.6">(2)</text>
<text x="197.7" y="124.6">DIRECTLY</text>
<text x="200.7" y="122.5">TAKEN ACROSS</text>
<text x="236.2" y="121.8">CONNECTOR IS</text>
<text x="251.6" y="121.8">LEFT UNPOPULATED</text>
<text x="168.7" y="126.6">PROPORTIONAL TO THE IR</text>
<text x="168.7" y="128.6">AND (3)</text>
<text x="177.6" y="128.6">CONNECTED TO GPIO PIN</text>
<text x="195.1" y="126.6">LIGHT INTENSITY,</text>
<text x="203.3" y="128.6">5,</text>
<text x="206.3" y="128.6">7,</text>
<text x="209.3" y="128.6">AND 11</text>
<text x="168.4" y="138">SOLDER JUMPERS</text>
<text x="168.4" y="140.1">RESISTORS AND CAPACITORS TO ALLOW FOR CONVENIENT</text>
<text x="168.4" y="142.1">VOLTAGE AND CURRENT MEASUREMENT DURING</text>
<text x="186.6" y="138">ARE CONNECTED IN</text>
<text x="206.7" y="138">SERIES</text>
<text x="214.4" y="138">WITH THE</text>
<text x="215.1" y="142.1">TESTING</text>
<text x="167.6" y="152.5">A LOW-PASS</text>
<text x="167.6" y="154.5">THE OUTPUT VOLTAGES</text>
<text x="181.2" y="152.5">FILTERS STABILISE</text>
<text x="72.1" y="157.6">FAILURE</text>
<text x="72.1" y="159.6">RESISTORS AND CAPACITORS UNPOPULATED</text>
<text x="80.9" y="157.6">MANAGEMENT: LEAVE SELECT</text>
</g>
<g font-size="1.8" fill="#008484">
<text x="63.5" y="40.1">D1</text>
<text x="110.5" y="40.1">D2</text>
<text x="157.5" y="40.1">D3</text>
<text x="63.5" y="47.9">JP13</text>
<text x="63.5" y="42.6">TSAL4400</text>
<text x="110.5" y="46.6">JP14</text>
<text x="110.5" y="42.6">TSAL4400</text>
<text x="157.5" y="46.6">JP15</text>
<text x="157.5" y="42.6">TSAL4400</text>
<text x="63.5" y="50.4">SolderJumper_2_Open</text>
<text x="110.5" y="49.1">SolderJumper_2_Open</text>
<text x="157.5" y="49.1">SolderJumper_2_Open</text>
<text x="61.7" y="57.5">R3</text>
<text x="61.7" y="59">10</text>
<text x="108.7" y="56.2">R8</text>
<text x="108.7" y="57.8">10</text>
<text x="156.2" y="56.7">R13</text>
<text x="156.2" y="59.3">10</text>
<text x="18.7" y="65.4">SolderJumper_2_Open</text>
<text x="27.4" y="62.8">JP1</text>
<text x="71.3" y="65.6">SolderJumper_2_Open</text>
<text x="80" y="63.1">JP5</text>
<text x="124.1" y="63.6">JP10</text>
<text x="44" y="67.3" transform="rotate(-90 44 67.3)">R1</text>
<text x="46.6" y="67.3" transform="rotate(-90 46.6 67.3)">1.8k</text>
<text x="63.5" y="68.2">Q1</text>
<text x="63.5" y="70.7">2N3904</text>
<text x="94.8" y="67.3" transform="rotate(-90 94.8 67.3)">R7</text>
<text x="97.4" y="67.3" transform="rotate(-90 97.4 67.3)">1.8k</text>
<text x="110" y="69.7">Q2</text>
<text x="116" y="66.1">SolderJumper_2_Open</text>
<text x="143.1" y="67.3" transform="rotate(-90 143.1 67.3)">R11</text>
<text x="145.6" y="67.3" transform="rotate(-90 145.6 67.3)">1.8k</text>
<text x="157.5" y="68.2">Q3</text>
<text x="157.5" y="70.7">2N3904</text>
<text x="44" y="77.5" transform="rotate(-90 44 77.5)">R2</text>
<text x="46.6" y="77.5" transform="rotate(-90 46.6 77.5)">2.2k</text>
<text x="110" y="72.2">2N3904</text>
<text x="26.4" y="82.9">JP2</text>
<text x="58.9" y="79.6">GND</text>
<text x="78.7" y="82.7">JP6</text>
<text x="96.1" y="80" transform="rotate(-90 96.1 80)">R6</text>
<text x="98.7" y="80" transform="rotate(-90 98.7 80)">2.2k</text>
<text x="105.9" y="79.6">GND</text>
<text x="121.9" y="82.1">JP9</text>
<text x="143.1" y="80" transform="rotate(-90 143.1 80)">R12</text>
<text x="145.6" y="80" transform="rotate(-90 145.6 80)">2.2k</text>
<text x="152.9" y="80.9">GND</text>
<text x="17.7" y="85.4">SolderJumper_2_Open</text>
<text x="70" y="85.2">SolderJumper_2_Open</text>
<text x="113.2" y="84.7">SolderJumper_2_Open</text>
<text x="239.8" y="87.2">GND</text>
<text x="239.8" y="94.8">GND</text>
<text x="239.8" y="102.5">GND</text>
<text x="239.8" y="110.1">GND</text>
<text x="239.8" y="117.7">GND</text>
<text x="25.4" y="127.4">JP3</text>
<text x="25.4" y="129.9">SolderJumper_2_Open</text>
<text x="49.3" y="126.8">JP4</text>
<text x="49.3" y="129.4">SolderJumper_2_Open</text>
<text x="76.7" y="128.4">JP7</text>
<text x="76.7" y="130.9">SolderJumper_2_Open</text>
<text x="103.6" y="128.6">JP8</text>
<text x="103.6" y="131.2">SolderJumper_2_Open</text>
<text x="129.5" y="132.2">JP11</text>
<text x="129.5" y="134.7">SolderJumper_2_Open</text>
<text x="157" y="132.7">JP12</text>
<text x="157" y="135.2">SolderJumper_2_Open</text>
<text x="33.8" y="141.3">R5</text>
<text x="33.8" y="142.8">75k</text>
<text x="59.7" y="143.1">C2</text>
<text x="83.3" y="142.6">R10</text>
<text x="114.3" y="141.8">C4</text>
<text x="59.7" y="145.6">100n</text>
<text x="83.3" y="144.1">75k</text>
<text x="114.3" y="144.4">100n</text>
<text x="139.2" y="147.9">75k</text>
<text x="139.2" y="146.4">R15</text>
<text x="168.9" y="145.6">C6</text>
<text x="168.9" y="148.2">100n</text>
<text x="22.1" y="154.5">GND</text>
<text x="46.2" y="154.5">GND</text>
<text x="71.6" y="154.5">GND</text>
<text x="100.8" y="154.5">GND</text>
<text x="126.2" y="158.3">GND</text>
<text x="154.2" y="158.3">GND</text>
</g>
<g font-size="1.8" fill="#a1a1a1">
<text x="243.2" y="80.9">Conn_02x14_Odd_Even</text>
<text x="248.8" y="83.6">1</text>
<text x="252.8" y="78.3">J1</text>
<text x="257.7" y="83.6">2</text>
<text x="248.8" y="86.1">3</text>
<text x="248.8" y="88.6">5</text>
<text x="257.7" y="86.1">4</text>
<text x="257.7" y="88.6">6</text>
<text x="248.8" y="91.2">7</text>
<text x="248.8" y="93.7">9</text>
<text x="257.1" y="93.7">10</text>
<text x="257.7" y="91.2">8</text>
<text x="248.2" y="96.3">11</text>
<text x="248.2" y="98.8">13</text>
<text x="248.2" y="101.3">15</text>
<text x="257.1" y="96.3">12</text>
<text x="257.1" y="98.8">14</text>
<text x="257.1" y="101.3">16</text>
<text x="248.2" y="103.9">17</text>
<text x="248.2" y="106.4">19</text>
<text x="257.1" y="103.9">18</text>
<text x="257.1" y="106.4">20</text>
<text x="248.2" y="109">21</text>
<text x="248.2" y="111.5">23</text>
<text x="257.1" y="109">22</text>
<text x="257.1" y="111.5">24</text>
<text x="248.2" y="114">25</text>
<text x="248.2" y="116.6">27</text>
<text x="257.1" y="114">26</text>
<text x="257.1" y="116.6">28</text>
<text x="24.9" y="141.3">R4</text>
<text x="24.9" y="142.8">56k</text>
<text x="50.8" y="138">C1</text>
<text x="50.8" y="140.6">220n</text>
<text x="74.4" y="142.6">R9</text>
<text x="105.4" y="143.1">C3</text>
<text x="74.4" y="144.1">56k</text>
<text x="105.4" y="145.6">220n</text>
<text x="129" y="146.7">56k</text>
<text x="129" y="145.1">R14</text>
<text x="158.8" y="145.6">C5</text>
<text x="158.8" y="148.2">220n</text>
</g>
</svg>
